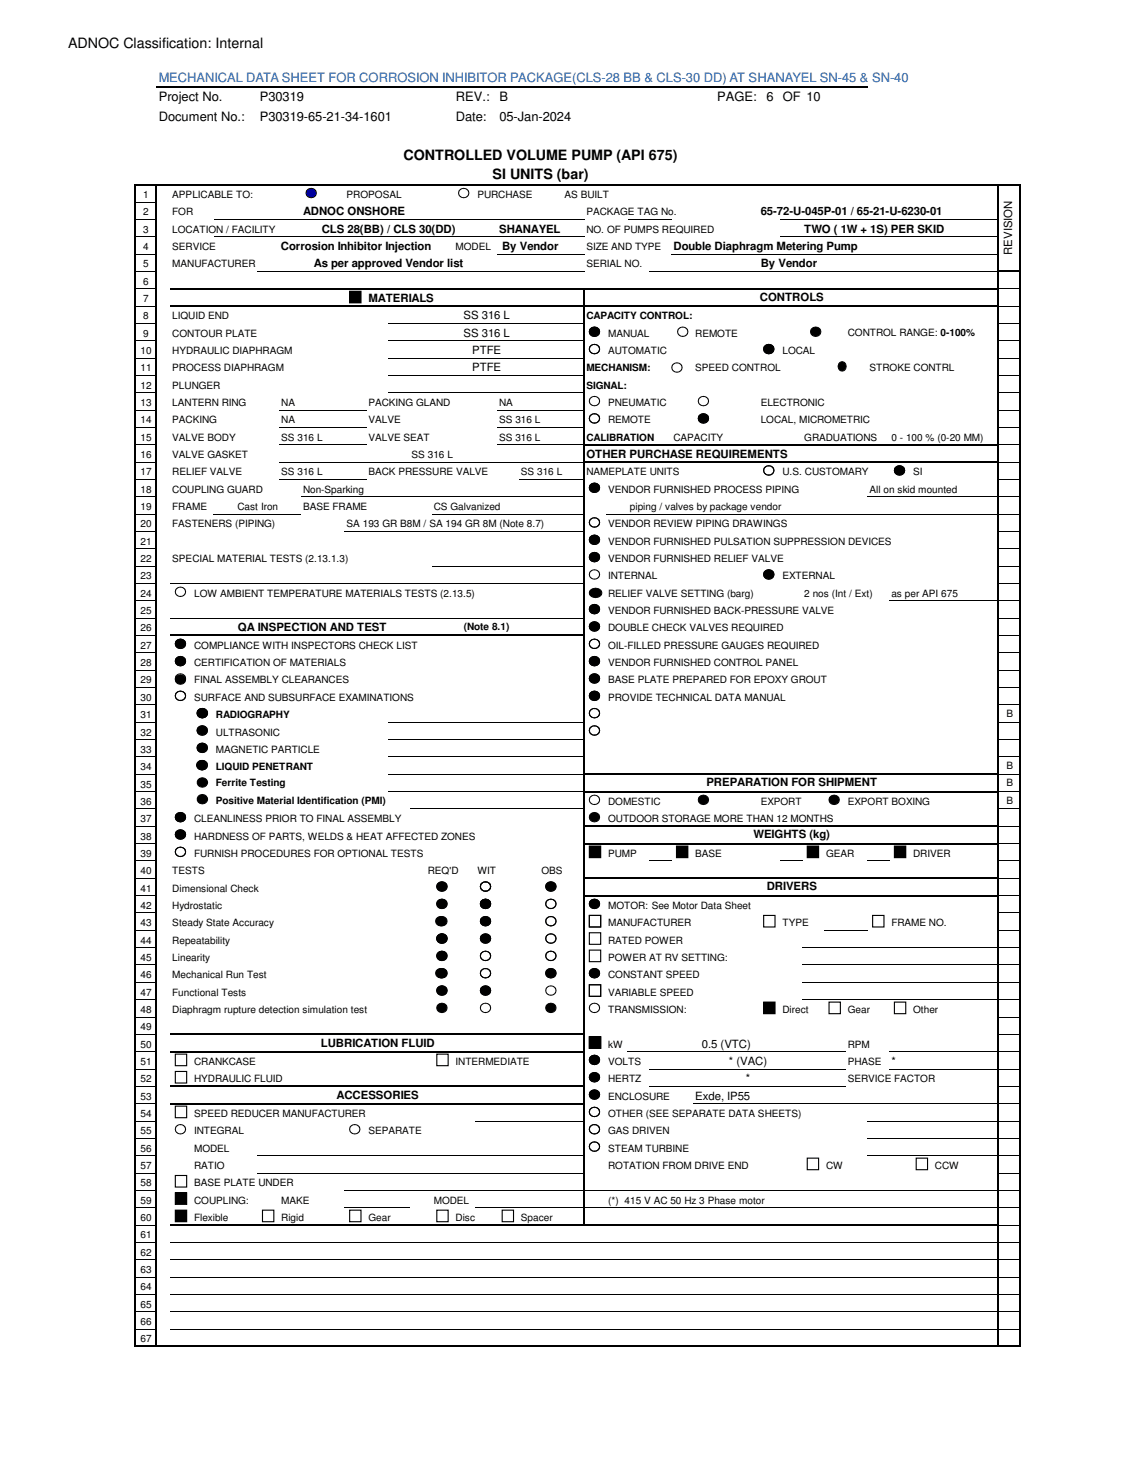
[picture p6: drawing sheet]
<svg xmlns="http://www.w3.org/2000/svg" width="216mm" height="279mm" viewBox="0 0 216 279" stroke-linecap="round" stroke-linejoin="round" font-family="sans-serif">
<g fill="none" stroke="#000" stroke-width=".19">
<path d="M25.7 38.5h3.9M25.7 41.8h3.9M25.7 45.1h3.9M25.7 48.4h3.9M25.7 51.7h3.9M25.7 55h3.9M25.7 58.3h3.9M40.7 41.8h70.6M40.7 45.1h70.6M49 51.7h62.3M94.6 48.4h16.7M119.5 41.8h8.3"/>
<path d="M123.7 51.7h66.2M127.8 48.4h62.1M148.5 41.8h41.4M148.5 45.1h41.4M190.2 55h3.9M190.2 58.3h3.9M25.7 61.6h3.9M25.7 64.9h3.9M25.7 68.2h3.9M25.7 71.5h3.9M25.7 74.8h3.9M25.7 78.1h3.9"/>
<path d="M53.1 78.1h16.7M73.9 61.6h37.2M73.9 64.9h37.2M73.9 68.2h37.2M73.9 71.5h37.2M73.9 74.8h37.2M94.6 78.1h16.5M190.2 61.6h3.9M190.2 64.9h3.9M190.2 68.2h3.9M190.2 71.5h3.9M190.2 74.8h3.9"/>
<path d="M190.2 78.1h3.9M25.7 81.4h3.9M25.7 84.7h3.9M25.7 88h3.9M25.7 91.3h3.9M25.7 94.6h3.9M25.7 97.9h3.9M40.7 97.9h16.6M53.1 81.4h16.7M53.1 84.7h16.7M53.1 88h58M53.1 91.3h16.7"/>
<path d="M57.3 94.6h53.8M82.2 97.9h28.9M94.6 81.4h16.5M94.6 84.7h16.5M98.8 91.3h12.3M115.4 97.9h74.5M165.1 94.6h24.8M190.2 81.4h3.9M190.2 84.7h3.9M190.2 88h3.9M190.2 91.3h3.9M190.2 94.6h3.9"/>
<path d="M190.2 97.9h3.9M25.7 101.2h3.9M25.7 104.5h3.9M25.7 107.8h3.9M25.7 111.1h3.9M25.7 114.4h3.9M25.7 117.8h3.9M32.4 111.1h78.7M32.4 117.8h78.7M65.6 101.2h45.5M82.2 107.8h28.9M169.3 114.4h20.6"/>
<path d="M190.2 101.2h3.9M190.2 104.5h3.9M190.2 107.8h3.9M190.2 111.1h3.9M190.2 114.4h3.9M190.2 117.8h3.9M25.7 121.1h3.9M25.7 124.4h3.9M25.7 127.7h3.9M25.7 131h3.9M25.7 134.3h3.9M25.7 137.6h3.9"/>
<path d="M73.9 137.6h37.2M190.2 121.1h3.9M190.2 124.4h3.9M190.2 127.7h3.9M190.2 131h3.9M190.2 134.3h3.9M190.2 137.6h3.9M25.7 140.9h3.9M25.7 144.2h3.9M25.7 147.5h3.9M25.7 150.8h3.9M25.7 154.1h3.9"/>
<path d="M25.7 157.4h3.9M73.9 140.9h37.2M73.9 144.2h37.2M73.9 147.5h37.2M73.9 150.8h37.2M78 154.1h33.1M190.2 140.9h3.9M190.2 144.2h3.9M190.2 147.5h3.9M190.2 150.8h3.9M190.2 154.1h3.9M190.2 157.4h3.9"/>
<path d="M25.7 160.7h3.9M25.7 164h3.9M25.7 167.3h3.9M25.7 170.6h3.9M25.7 173.9h3.9M25.7 177.2h3.9M123.7 164h4.1M148.5 164h4.2M156.8 177.2h8.4M165.1 164h4.2M190.2 160.7h3.9M190.2 164h3.9"/>
<path d="M190.2 167.3h3.9M190.2 170.6h3.9M190.2 173.9h3.9M190.2 177.2h3.9M25.7 180.5h3.9M25.7 183.8h3.9M25.7 187.1h3.9M25.7 190.4h3.9M25.7 193.7h3.9M25.7 197h3.9M152.7 180.5h37.2M152.7 183.8h37.2"/>
<path d="M152.7 187.1h37.2M152.7 190.4h37.2M190.2 180.5h3.9M190.2 183.8h3.9M190.2 187.1h3.9M190.2 190.4h3.9M190.2 193.7h3.9M190.2 197h3.9M25.7 200.3h3.9M25.7 203.6h3.9M25.7 206.9h3.9M25.7 210.2h3.9"/>
<path d="M25.7 213.5h3.9M25.7 216.8h3.9M90.5 213.5h20.6M119.5 200.3h41.5M123.7 203.6h37.3M123.7 206.9h37.3M132 210.2h57.9M165.1 213.5h24.8M165.1 216.8h24.8M169.3 200.3h20.6M169.3 203.6h20.6M190.2 200.3h3.9"/>
<path d="M190.2 203.6h3.9M190.2 206.9h3.9M190.2 210.2h3.9M190.2 213.5h3.9M190.2 216.8h3.9M25.7 220.1h3.9M25.7 223.4h3.9M25.7 226.7h3.9M25.7 230h3.9M25.7 233.3h3.9M25.7 236.6h3.9M25.7 239.9h3.9"/>
<path d="M32.4 236.6h157.5M32.4 239.9h157.5M49 220.1h62.1M49 223.4h62.1M65.6 226.7h45.5M65.6 230h12.5M90.5 230h20.6M111.3 226.7h78.6M111.3 230h78.6M165.1 220.1h24.8M190.2 220.1h3.9M190.2 223.4h3.9"/>
<path d="M190.2 226.7h3.9M190.2 230h3.9M190.2 233.3h3.9M190.2 236.6h3.9M190.2 239.9h3.9M25.7 243.2h3.9M25.7 246.5h3.9M25.7 249.8h3.9M25.7 253.1h3.9M32.4 243.2h157.5M32.4 246.5h157.5M32.4 249.8h157.5"/>
<path d="M32.4 253.1h157.5M190.2 243.2h3.9M190.2 246.5h3.9M190.2 249.8h3.9M190.2 253.1h3.9"/>
</g>
<g fill="none" stroke="#000" stroke-width=".25">
<path d="M29.8 16.6h135.4M25.6 35.1v221.4M25.7 35.2h168.6M29.8 35.3v221.2M190 35.3v221.2M194.2 35.3v221.2M32.4 55h157.8M32.4 58.3h157.8M111.2 55.1v178.3M190.2 51.7h4.1M111.3 84.7h78.9M111.3 88h78.9"/>
<path d="M32.4 121h78.9M111.3 147.4h78.9M111.3 150.7h78.9M111.3 157.4h78.9M111.3 160.7h78.9M111.3 167.3h78.9M111.3 170.6h78.9M32.4 197h78.9M32.4 200.3h78.9M32.4 206.9h78.9M32.4 210.2h78.9M32.4 233.3h157.8"/>
<path d="M25.7 256.4h168.6"/>
</g>
<g fill="#000">
<path d="M112.1 63.2a1.05 1.05 0 0 1 2.1 0 1.05 1.05 0 0 1-2.1 0zM112.3 63.2a.85 .85 0 0 0 1.7 0 .85 .85 0 0 0-1.7 0z"/>
<path d="M112.1 66.5a1.05 1.05 0 0 1 2.1 0 1.05 1.05 0 0 1-2.1 0zM112.3 66.5a.85 .85 0 0 0 1.7 0 .85 .85 0 0 0-1.7 0z"/>
<path d="M145.3 66.5a1.05 1.05 0 0 1 2.1 0 1.05 1.05 0 0 1-2.1 0zM145.5 66.5a.85 .85 0 0 0 1.7 0 .85 .85 0 0 0-1.7 0z"/>
<path d="M145.3 89.6a1.05 1.05 0 0 1 2.1 0 1.05 1.05 0 0 1-2.1 0zM145.5 89.6a.85 .85 0 0 0 1.7 0 .85 .85 0 0 0-1.7 0z"/>
<path d="M112.1 135.8a1.05 1.05 0 0 1 2.1 0 1.05 1.05 0 0 1-2.1 0zM112.3 135.8a.85 .85 0 0 0 1.7 0 .85 .85 0 0 0-1.7 0z"/>
<path d="M112.1 139.1a1.05 1.05 0 0 1 2.1 0 1.05 1.05 0 0 1-2.1 0zM112.3 139.1a.85 .85 0 0 0 1.7 0 .85 .85 0 0 0-1.7 0z"/>
<path d="M112.1 132.5a1.05 1.05 0 0 1 2.1 0 1.05 1.05 0 0 1-2.1 0zM112.3 132.5a.85 .85 0 0 0 1.7 0 .85 .85 0 0 0-1.7 0z"/>
<path d="M91.4 172.1a1.04 1.04 0 0 1 2 0 1.04 1.04 0 0 1-2 0zM91.6 172.2a.85 .85 0 0 0 1.7 0 .85 .85 0 0 0-1.7 0z"/>
<path d="M91.4 175.4a1.04 1.04 0 0 1 2 0 1.04 1.04 0 0 1-2 0zM91.6 175.5a.85 .85 0 0 0 1.7 0 .85 .85 0 0 0-1.7 0z"/>
<path d="M91.4 178.7a1.04 1.04 0 0 1 2 0 1.04 1.04 0 0 1-2 0zM91.6 178.8a.85 .85 0 0 0 1.7 0 .85 .85 0 0 0-1.7 0z"/>
<path d="M103.8 172.1a1.05 1.05 0 0 1 2.1 0 1.05 1.05 0 0 1-2.1 0zM104 172.2a.85 .85 0 0 0 1.7 0 .85 .85 0 0 0-1.7 0z"/>
<path d="M103.8 175.4a1.05 1.05 0 0 1 2.1 0 1.05 1.05 0 0 1-2.1 0zM104 175.5a.85 .85 0 0 0 1.7 0 .85 .85 0 0 0-1.7 0z"/>
<path d="M103.8 178.7a1.05 1.05 0 0 1 2.1 0 1.05 1.05 0 0 1-2.1 0zM104 178.8a.85 .85 0 0 0 1.7 0 .85 .85 0 0 0-1.7 0z"/>
<path d="M91.4 182a1.04 1.04 0 0 1 2 0 1.04 1.04 0 0 1-2 0zM91.6 182.1a.85 .85 0 0 0 1.7 0 .85 .85 0 0 0-1.7 0z"/>
<path d="M91.4 185.3a1.04 1.04 0 0 1 2 0 1.04 1.04 0 0 1-2 0zM91.6 185.4a.85 .85 0 0 0 1.7 0 .85 .85 0 0 0-1.7 0z"/>
<path d="M91.4 188.6a1.04 1.04 0 0 1 2 0 1.04 1.04 0 0 1-2 0zM91.6 188.7a.85 .85 0 0 0 1.7 0 .85 .85 0 0 0-1.7 0z"/>
<path d="M103.8 182a1.05 1.05 0 0 1 2.1 0 1.05 1.05 0 0 1-2.1 0zM104 182.1a.85 .85 0 0 0 1.7 0 .85 .85 0 0 0-1.7 0z"/>
<path d="M103.8 185.3a1.05 1.05 0 0 1 2.1 0 1.05 1.05 0 0 1-2.1 0zM104 185.4a.85 .85 0 0 0 1.7 0 .85 .85 0 0 0-1.7 0z"/>
<path d="M103.8 188.6a1.05 1.05 0 0 1 2.1 0 1.05 1.05 0 0 1-2.1 0zM104 188.7a.85 .85 0 0 0 1.7 0 .85 .85 0 0 0-1.7 0z"/>
</g>
<circle cx="92.4" cy="188.7" r=".94" fill="#000"/>
<circle cx="171.2" cy="89.6" r=".94" fill="#00f"/>
<g fill="#000">
<path d="M66.5 55.4h2.3v2.4h-2.3zM66.5 55.6l.2-.1v2.2l-.2-.1h2.2l-.1 .1v-2.2l.1 .1z"/>
<path d="M112.1 63.2a1.05 1.05 0 0 1 2.1 0 1.05 1.05 0 0 1-2.1 0zM112.3 63.2a.85 .85 0 0 0 1.7 0 .85 .85 0 0 0-1.7 0z"/>
<path d="M112.1 66.5a1.05 1.05 0 0 1 2.1 0 1.05 1.05 0 0 1-2.1 0zM112.3 66.5a.85 .85 0 0 0 1.7 0 .85 .85 0 0 0-1.7 0z"/>
<path d="M128.9 63.2a1.05 1.05 0 0 1 2.1 0 1.05 1.05 0 0 1-2.1 0zM129.1 63.2a.85 .85 0 0 0 1.7 0 .85 .85 0 0 0-1.7 0z"/>
<path d="M145.3 66.5a1.05 1.05 0 0 1 2.1 0 1.05 1.05 0 0 1-2.1 0zM145.5 66.5a.85 .85 0 0 0 1.7 0 .85 .85 0 0 0-1.7 0z"/>
<path d="M112.1 92.9a1.05 1.05 0 0 1 2.1 0 1.05 1.05 0 0 1-2.1 0zM112.3 92.9a.85 .85 0 0 0 1.7 0 .85 .85 0 0 0-1.7 0z"/>
<path d="M112.1 99.5a1.05 1.05 0 0 1 2.1 0 1.05 1.05 0 0 1-2.1 0zM112.3 99.5a.85 .85 0 0 0 1.7 0 .85 .85 0 0 0-1.7 0z"/>
<path d="M112.1 92.9a1.05 1.05 0 0 1 2.1 0 1.05 1.05 0 0 1-2.1 0zM112.3 92.9a.85 .85 0 0 0 1.7 0 .85 .85 0 0 0-1.7 0z"/>
<path d="M112.1 99.5a1.05 1.05 0 0 1 2.1 0 1.05 1.05 0 0 1-2.1 0zM112.3 99.5a.85 .85 0 0 0 1.7 0 .85 .85 0 0 0-1.7 0z"/>
<path d="M145.3 89.6a1.05 1.05 0 0 1 2.1 0 1.05 1.05 0 0 1-2.1 0zM145.5 89.6a.85 .85 0 0 0 1.7 0 .85 .85 0 0 0-1.7 0z"/>
<path d="M170.2 89.6a1.05 1.05 0 0 1 2.1 0 1.05 1.05 0 0 1-2.1 0zM170.4 89.6a.85 .85 0 0 0 1.7 0 .85 .85 0 0 0-1.7 0z"/>
<path d="M170.2 89.6a1.05 1.05 0 0 1 2.1 0 1.05 1.05 0 0 1-2.1 0zM170.4 89.6a.85 .85 0 0 0 1.7 0 .85 .85 0 0 0-1.7 0z"/>
<path d="M33.3 112.7a1.05 1.05 0 0 1 2.1 0 1.05 1.05 0 0 1-2.1 0zM33.5 112.7a.85 .85 0 0 0 1.7 0 .85 .85 0 0 0-1.7 0z"/>
<path d="M112.1 102.8a1.05 1.05 0 0 1 2.1 0 1.05 1.05 0 0 1-2.1 0zM112.3 102.8a.85 .85 0 0 0 1.7 0 .85 .85 0 0 0-1.7 0z"/>
<path d="M112.1 106.1a1.05 1.05 0 0 1 2.1 0 1.05 1.05 0 0 1-2.1 0zM112.3 106.1a.85 .85 0 0 0 1.7 0 .85 .85 0 0 0-1.7 0z"/>
<path d="M112.1 116a1.05 1.05 0 0 1 2.1 0 1.05 1.05 0 0 1-2.1 0zM112.3 116a.85 .85 0 0 0 1.7 0 .85 .85 0 0 0-1.7 0z"/>
<path d="M112.1 119.3a1.05 1.05 0 0 1 2.1 0 1.05 1.05 0 0 1-2.1 0zM112.3 119.3a.85 .85 0 0 0 1.7 0 .85 .85 0 0 0-1.7 0z"/>
<path d="M112.1 102.8a1.05 1.05 0 0 1 2.1 0 1.05 1.05 0 0 1-2.1 0zM112.3 102.8a.85 .85 0 0 0 1.7 0 .85 .85 0 0 0-1.7 0z"/>
<path d="M112.1 106.1a1.05 1.05 0 0 1 2.1 0 1.05 1.05 0 0 1-2.1 0zM112.3 106.1a.85 .85 0 0 0 1.7 0 .85 .85 0 0 0-1.7 0z"/>
<path d="M112.1 116a1.05 1.05 0 0 1 2.1 0 1.05 1.05 0 0 1-2.1 0zM112.3 116a.85 .85 0 0 0 1.7 0 .85 .85 0 0 0-1.7 0z"/>
<path d="M112.1 119.3a1.05 1.05 0 0 1 2.1 0 1.05 1.05 0 0 1-2.1 0zM112.3 119.3a.85 .85 0 0 0 1.7 0 .85 .85 0 0 0-1.7 0z"/>
<path d="M112.1 109.4a1.05 1.05 0 0 1 2.1 0 1.05 1.05 0 0 1-2.1 0zM112.3 109.4a.85 .85 0 0 0 1.7 0 .85 .85 0 0 0-1.7 0z"/>
<path d="M145.3 109.4a1.05 1.05 0 0 1 2.1 0 1.05 1.05 0 0 1-2.1 0zM145.5 109.4a.85 .85 0 0 0 1.7 0 .85 .85 0 0 0-1.7 0z"/>
<path d="M145.3 109.4a1.05 1.05 0 0 1 2.1 0 1.05 1.05 0 0 1-2.1 0zM145.5 109.4a.85 .85 0 0 0 1.7 0 .85 .85 0 0 0-1.7 0z"/>
<path d="M33.3 132.5a1.05 1.05 0 0 1 2.1 0 1.05 1.05 0 0 1-2.1 0zM33.5 132.5a.85 .85 0 0 0 1.7 0 .85 .85 0 0 0-1.7 0z"/>
<path d="M33.3 129.2a1.05 1.05 0 0 1 2.1 0 1.05 1.05 0 0 1-2.1 0zM33.5 129.2a.85 .85 0 0 0 1.7 0 .85 .85 0 0 0-1.7 0z"/>
<path d="M33.3 125.9a1.05 1.05 0 0 1 2.1 0 1.05 1.05 0 0 1-2.1 0zM33.5 125.9a.85 .85 0 0 0 1.7 0 .85 .85 0 0 0-1.7 0z"/>
<path d="M33.3 122.6a1.05 1.05 0 0 1 2.1 0 1.05 1.05 0 0 1-2.1 0zM33.5 122.6a.85 .85 0 0 0 1.7 0 .85 .85 0 0 0-1.7 0z"/>
<path d="M33.3 132.5a1.05 1.05 0 0 1 2.1 0 1.05 1.05 0 0 1-2.1 0zM33.5 132.5a.85 .85 0 0 0 1.7 0 .85 .85 0 0 0-1.7 0z"/>
<path d="M33.3 129.4a1.05 1.05 0 0 1 2.1 0 1.05 1.05 0 0 1-2.1 0zM33.5 129.4a.85 .85 0 0 0 1.7 0 .85 .85 0 0 0-1.7 0z"/>
<path d="M33.3 125.9a1.05 1.05 0 0 1 2.1 0 1.05 1.05 0 0 1-2.1 0zM33.5 125.9a.85 .85 0 0 0 1.7 0 .85 .85 0 0 0-1.7 0z"/>
<path d="M33.3 122.6a1.05 1.05 0 0 1 2.1 0 1.05 1.05 0 0 1-2.1 0zM33.5 122.6a.85 .85 0 0 0 1.7 0 .85 .85 0 0 0-1.7 0z"/>
<path d="M37.4 139.1a1.05 1.05 0 0 1 2.1 0 1.05 1.05 0 0 1-2.1 0zM37.6 139.1a.85 .85 0 0 0 1.7 0 .85 .85 0 0 0-1.7 0z"/>
<path d="M37.4 135.8a1.05 1.05 0 0 1 2.1 0 1.05 1.05 0 0 1-2.1 0zM37.6 135.8a.85 .85 0 0 0 1.7 0 .85 .85 0 0 0-1.7 0z"/>
<path d="M37.4 139.1a1.05 1.05 0 0 1 2.1 0 1.05 1.05 0 0 1-2.1 0zM37.6 139.1a.85 .85 0 0 0 1.7 0 .85 .85 0 0 0-1.7 0z"/>
<path d="M37.4 135.8a1.05 1.05 0 0 1 2.1 0 1.05 1.05 0 0 1-2.1 0zM37.6 135.8a.85 .85 0 0 0 1.7 0 .85 .85 0 0 0-1.7 0z"/>
<path d="M112.1 122.6a1.05 1.05 0 0 1 2.1 0 1.05 1.05 0 0 1-2.1 0zM112.3 122.6a.85 .85 0 0 0 1.7 0 .85 .85 0 0 0-1.7 0z"/>
<path d="M112.1 125.9a1.05 1.05 0 0 1 2.1 0 1.05 1.05 0 0 1-2.1 0zM112.3 125.9a.85 .85 0 0 0 1.7 0 .85 .85 0 0 0-1.7 0z"/>
<path d="M112.1 129.2a1.05 1.05 0 0 1 2.1 0 1.05 1.05 0 0 1-2.1 0zM112.3 129.2a.85 .85 0 0 0 1.7 0 .85 .85 0 0 0-1.7 0z"/>
<path d="M112.1 135.8a1.05 1.05 0 0 1 2.1 0 1.05 1.05 0 0 1-2.1 0zM112.3 135.8a.85 .85 0 0 0 1.7 0 .85 .85 0 0 0-1.7 0z"/>
<path d="M112.1 139.1a1.05 1.05 0 0 1 2.1 0 1.05 1.05 0 0 1-2.1 0zM112.3 139.1a.85 .85 0 0 0 1.7 0 .85 .85 0 0 0-1.7 0z"/>
<path d="M112.1 132.5a1.05 1.05 0 0 1 2.1 0 1.05 1.05 0 0 1-2.1 0zM112.3 132.5a.85 .85 0 0 0 1.7 0 .85 .85 0 0 0-1.7 0z"/>
<path d="M112.1 122.6a1.05 1.05 0 0 1 2.1 0 1.05 1.05 0 0 1-2.1 0zM112.3 122.6a.85 .85 0 0 0 1.7 0 .85 .85 0 0 0-1.7 0z"/>
<path d="M112.1 125.9a1.05 1.05 0 0 1 2.1 0 1.05 1.05 0 0 1-2.1 0zM112.3 125.9a.85 .85 0 0 0 1.7 0 .85 .85 0 0 0-1.7 0z"/>
<path d="M112.1 129.2a1.05 1.05 0 0 1 2.1 0 1.05 1.05 0 0 1-2.1 0zM112.3 129.2a.85 .85 0 0 0 1.7 0 .85 .85 0 0 0-1.7 0z"/>
<path d="M33.3 158.9a1.05 1.05 0 0 1 2.1 0 1.05 1.05 0 0 1-2.1 0zM33.5 159a.85 .85 0 0 0 1.7 0 .85 .85 0 0 0-1.7 0z"/>
<path d="M33.3 155.6a1.05 1.05 0 0 1 2.1 0 1.05 1.05 0 0 1-2.1 0zM33.5 155.7a.85 .85 0 0 0 1.7 0 .85 .85 0 0 0-1.7 0z"/>
<path d="M33.3 158.9a1.05 1.05 0 0 1 2.1 0 1.05 1.05 0 0 1-2.1 0zM33.5 159a.85 .85 0 0 0 1.7 0 .85 .85 0 0 0-1.7 0z"/>
<path d="M33.3 155.6a1.05 1.05 0 0 1 2.1 0 1.05 1.05 0 0 1-2.1 0zM33.5 155.7a.85 .85 0 0 0 1.7 0 .85 .85 0 0 0-1.7 0z"/>
<path d="M37.4 145.7a1.05 1.05 0 0 1 2.1 0 1.05 1.05 0 0 1-2.1 0zM37.6 145.7a.85 .85 0 0 0 1.7 0 .85 .85 0 0 0-1.7 0z"/>
<path d="M37.4 142.4a1.05 1.05 0 0 1 2.1 0 1.05 1.05 0 0 1-2.1 0zM37.6 142.4a.85 .85 0 0 0 1.7 0 .85 .85 0 0 0-1.7 0z"/>
<path d="M37.4 145.7a1.05 1.05 0 0 1 2.1 0 1.05 1.05 0 0 1-2.1 0zM37.6 145.7a.85 .85 0 0 0 1.7 0 .85 .85 0 0 0-1.7 0z"/>
<path d="M37.4 142.4a1.05 1.05 0 0 1 2.1 0 1.05 1.05 0 0 1-2.1 0zM37.6 142.4a.85 .85 0 0 0 1.7 0 .85 .85 0 0 0-1.7 0z"/>
<path d="M112.1 155.6a1.05 1.05 0 0 1 2.1 0 1.05 1.05 0 0 1-2.1 0zM112.3 155.7a.85 .85 0 0 0 1.7 0 .85 .85 0 0 0-1.7 0z"/>
<path d="M33.3 162.2a1.05 1.05 0 0 1 2.1 0 1.05 1.05 0 0 1-2.1 0zM33.5 162.3a.85 .85 0 0 0 1.7 0 .85 .85 0 0 0-1.7 0z"/>
<path d="M33.3 162.2a1.05 1.05 0 0 1 2.1 0 1.05 1.05 0 0 1-2.1 0zM33.5 162.3a.85 .85 0 0 0 1.7 0 .85 .85 0 0 0-1.7 0z"/>
<path d="M91.4 172.1a1.04 1.04 0 0 1 2 0 1.04 1.04 0 0 1-2 0zM91.6 172.2a.85 .85 0 0 0 1.7 0 .85 .85 0 0 0-1.7 0z"/>
<path d="M91.4 175.4a1.04 1.04 0 0 1 2 0 1.04 1.04 0 0 1-2 0zM91.6 175.5a.85 .85 0 0 0 1.7 0 .85 .85 0 0 0-1.7 0z"/>
<path d="M91.4 178.7a1.04 1.04 0 0 1 2 0 1.04 1.04 0 0 1-2 0zM91.6 178.8a.85 .85 0 0 0 1.7 0 .85 .85 0 0 0-1.7 0z"/>
<path d="M91.4 172.1a1.04 1.04 0 0 1 2 0 1.04 1.04 0 0 1-2 0zM91.6 172.2a.85 .85 0 0 0 1.7 0 .85 .85 0 0 0-1.7 0z"/>
<path d="M103.8 172.1a1.05 1.05 0 0 1 2.1 0 1.05 1.05 0 0 1-2.1 0zM104 172.2a.85 .85 0 0 0 1.7 0 .85 .85 0 0 0-1.7 0z"/>
<path d="M103.8 175.4a1.05 1.05 0 0 1 2.1 0 1.05 1.05 0 0 1-2.1 0zM104 175.5a.85 .85 0 0 0 1.7 0 .85 .85 0 0 0-1.7 0z"/>
<path d="M103.8 178.7a1.05 1.05 0 0 1 2.1 0 1.05 1.05 0 0 1-2.1 0zM104 178.8a.85 .85 0 0 0 1.7 0 .85 .85 0 0 0-1.7 0z"/>
<path d="M112.1 172.1a1.05 1.05 0 0 1 2.1 0 1.05 1.05 0 0 1-2.1 0zM112.3 172.2a.85 .85 0 0 0 1.7 0 .85 .85 0 0 0-1.7 0z"/>
<path d="M112.1 161h2.4v2.4h-2.4zM112.2 161.2l.1-.1v2.2l-.1-.1h2.1v.1v-2.2v.1z"/>
<path d="M112.1 174.2h2.4v2.5h-2.4zM112.2 174.5l.1-.2v2.2l-.1-.1h2.1v.1v-2.2v.2z"/>
<path d="M112.1 172.1a1.05 1.05 0 0 1 2.1 0 1.05 1.05 0 0 1-2.1 0zM112.3 172.2a.85 .85 0 0 0 1.7 0 .85 .85 0 0 0-1.7 0z"/>
<path d="M112.1 174.2h2.4v2.5h-2.4zM112.2 174.5l.1-.2v2.2l-.1-.1h2.1v.1v-2.2v.2z"/>
<path d="M128.7 161h2.4v2.4h-2.4zM128.8 161.2l.1-.1v2.2l-.1-.1h2.1v.1v-2.2v.1z"/>
<path d="M153.6 161h2.4v2.4h-2.4zM153.7 161.2l.1-.1v2.2l-.1-.1h2.1l-.1 .1v-2.2l.1 .1z"/>
<path d="M170.2 161h2.4v2.4h-2.4zM170.3 161.2l.1-.1v2.2l-.1-.1h2.1l-.1 .1v-2.2l.1 .1z"/>
<path d="M91.4 182a1.04 1.04 0 0 1 2 0 1.04 1.04 0 0 1-2 0zM91.6 182.1a.85 .85 0 0 0 1.7 0 .85 .85 0 0 0-1.7 0z"/>
<path d="M91.4 185.3a1.04 1.04 0 0 1 2 0 1.04 1.04 0 0 1-2 0zM91.6 185.4a.85 .85 0 0 0 1.7 0 .85 .85 0 0 0-1.7 0z"/>
<path d="M91.4 188.6a1.04 1.04 0 0 1 2 0 1.04 1.04 0 0 1-2 0zM91.6 188.7a.85 .85 0 0 0 1.7 0 .85 .85 0 0 0-1.7 0z"/>
<path d="M91.4 191.9a1.04 1.04 0 0 1 2 0 1.04 1.04 0 0 1-2 0zM91.6 192a.85 .85 0 0 0 1.7 0 .85 .85 0 0 0-1.7 0z"/>
<path d="M103.8 182a1.05 1.05 0 0 1 2.1 0 1.05 1.05 0 0 1-2.1 0zM104 182.1a.85 .85 0 0 0 1.7 0 .85 .85 0 0 0-1.7 0z"/>
<path d="M103.8 185.3a1.05 1.05 0 0 1 2.1 0 1.05 1.05 0 0 1-2.1 0zM104 185.4a.85 .85 0 0 0 1.7 0 .85 .85 0 0 0-1.7 0z"/>
<path d="M112.1 185.3a1.05 1.05 0 0 1 2.1 0 1.05 1.05 0 0 1-2.1 0zM112.3 185.4a.85 .85 0 0 0 1.7 0 .85 .85 0 0 0-1.7 0z"/>
<path d="M112.1 187.5h2.4v2.4h-2.4zM112.2 187.7l.1-.2v2.2h-.1h2.1v-2.2v.2z"/>
<path d="M112.1 197.4h2.4v2.4h-2.4zM112.2 197.6l.1-.2v2.2h-.1h2.1v-2.2v.2z"/>
<path d="M112.1 185.3a1.05 1.05 0 0 1 2.1 0 1.05 1.05 0 0 1-2.1 0zM112.3 185.4a.85 .85 0 0 0 1.7 0 .85 .85 0 0 0-1.7 0z"/>
<path d="M112.1 187.5h2.4v2.4h-2.4zM112.2 187.7l.1-.2v2.2h-.1h2.1v-2.2v.2z"/>
<path d="M112.1 197.4h2.4v2.4h-2.4zM112.2 197.6l.1-.2v2.2h-.1h2.1v-2.2v.2z"/>
<path d="M33.3 215.1a1.05 1.05 0 0 1 2.1 0 1.05 1.05 0 0 1-2.1 0zM33.5 215.1a.85 .85 0 0 0 1.7 0 .85 .85 0 0 0-1.7 0z"/>
<path d="M33.3 200.7h2.3v2.4h-2.3zM33.5 200.7v2.2h-.1h2.1h-.1v-2.2l.1 .2h-2.1z"/>
<path d="M33.3 204h2.3v2.4h-2.3zM33.4 204.2l.1-.2v2.2h-.1h2.1h-.1v-2.2l.1 .2z"/>
<path d="M33.3 210.6h2.3v2.4h-2.3zM33.4 210.8l.1-.1v2.2l-.1-.1h2.1l-.1 .1v-2.2l.1 .1z"/>
<path d="M66.5 215.1a1.04 1.04 0 0 1 2 0 1.04 1.04 0 0 1-2 0zM66.7 215.1a.85 .85 0 0 0 1.7 0 .85 .85 0 0 0-1.7 0z"/>
<path d="M83.1 200.7h2.3v2.4h-2.3zM83.3 200.7v2.2h-.2h2.2h-.1v-2.2l.1 .2h-2.2z"/>
<path d="M112.1 201.9a1.05 1.05 0 0 1 2.1 0 1.05 1.05 0 0 1-2.1 0zM112.3 201.9a.85 .85 0 0 0 1.7 0 .85 .85 0 0 0-1.7 0z"/>
<path d="M112.1 205.2a1.05 1.05 0 0 1 2.1 0 1.05 1.05 0 0 1-2.1 0zM112.3 205.2a.85 .85 0 0 0 1.7 0 .85 .85 0 0 0-1.7 0z"/>
<path d="M112.1 208.5a1.05 1.05 0 0 1 2.1 0 1.05 1.05 0 0 1-2.1 0zM112.3 208.5a.85 .85 0 0 0 1.7 0 .85 .85 0 0 0-1.7 0z"/>
<path d="M112.1 211.8a1.05 1.05 0 0 1 2.1 0 1.05 1.05 0 0 1-2.1 0zM112.3 211.8a.85 .85 0 0 0 1.7 0 .85 .85 0 0 0-1.7 0z"/>
<path d="M112.1 215.1a1.05 1.05 0 0 1 2.1 0 1.05 1.05 0 0 1-2.1 0zM112.3 215.1a.85 .85 0 0 0 1.7 0 .85 .85 0 0 0-1.7 0z"/>
<path d="M112.1 218.4a1.05 1.05 0 0 1 2.1 0 1.05 1.05 0 0 1-2.1 0zM112.3 218.4a.85 .85 0 0 0 1.7 0 .85 .85 0 0 0-1.7 0z"/>
<path d="M112.1 201.9a1.05 1.05 0 0 1 2.1 0 1.05 1.05 0 0 1-2.1 0zM112.3 201.9a.85 .85 0 0 0 1.7 0 .85 .85 0 0 0-1.7 0z"/>
<path d="M112.1 205.2a1.05 1.05 0 0 1 2.1 0 1.05 1.05 0 0 1-2.1 0zM112.3 205.2a.85 .85 0 0 0 1.7 0 .85 .85 0 0 0-1.7 0z"/>
<path d="M112.1 208.5a1.05 1.05 0 0 1 2.1 0 1.05 1.05 0 0 1-2.1 0zM112.3 208.5a.85 .85 0 0 0 1.7 0 .85 .85 0 0 0-1.7 0z"/>
<path d="M112.1 211.8a1.05 1.05 0 0 1 2.1 0 1.05 1.05 0 0 1-2.1 0zM112.3 211.8a.85 .85 0 0 0 1.7 0 .85 .85 0 0 0-1.7 0z"/>
<path d="M112.1 215.1a1.05 1.05 0 0 1 2.1 0 1.05 1.05 0 0 1-2.1 0zM112.3 215.1a.85 .85 0 0 0 1.7 0 .85 .85 0 0 0-1.7 0z"/>
<path d="M112.1 218.4a1.05 1.05 0 0 1 2.1 0 1.05 1.05 0 0 1-2.1 0zM112.3 218.4a.85 .85 0 0 0 1.7 0 .85 .85 0 0 0-1.7 0z"/>
<path d="M33.3 223.8h2.3v2.4h-2.3zM33.4 224l.1-.1v2.2l-.1-.1h2.1l-.1 .1v-2.2l.1 .1z"/>
<path d="M33.3 227.1h2.3v2.4h-2.3zM33.4 227.3l.1-.1v2.2l-.1-.1h2.1l-.1 .1v-2.2l.1 .1z"/>
<path d="M33.3 230.4h2.3v2.4h-2.3zM33.4 230.6l.1-.1v2.2l-.1-.1h2.1l-.1 .1v-2.2l.1 .1z"/>
</g>
<g fill="#000">
<path d="M66.5 55.5h2.2v2.2h-2.2z" fill-rule="evenodd"/>
<path d="M112.2 161.1h2.1v2.2h-2.1z" fill-rule="evenodd"/>
<path d="M128.8 161.1h2.1v2.2h-2.1z" fill-rule="evenodd"/>
<path d="M153.7 161.1h2.1v2.2h-2.1z" fill-rule="evenodd"/>
<path d="M170.3 161.1h2.1v2.2h-2.1z" fill-rule="evenodd"/>
<path d="M112.2 197.4h2.1v2.2h-2.1z" fill-rule="evenodd"/>
<path d="M33.4 227.2h2.1v2.2h-2.1z" fill-rule="evenodd"/>
<path d="M33.4 230.5h2.1v2.2h-2.1z" fill-rule="evenodd"/>
<circle cx="113.1" cy="63.2" r=".94"/>
<circle cx="146.3" cy="66.5" r=".94"/>
<circle cx="113.1" cy="92.9" r=".94"/>
<circle cx="171.2" cy="89.6" r=".94"/>
<circle cx="113.1" cy="106.1" r=".94"/>
<circle cx="113.1" cy="119.3" r=".94"/>
<circle cx="113.1" cy="116" r=".94"/>
<circle cx="113.1" cy="102.8" r=".94"/>
<circle cx="146.3" cy="109.4" r=".94"/>
<circle cx="34.3" cy="122.6" r=".94"/>
<circle cx="34.3" cy="125.9" r=".94"/>
<circle cx="34.3" cy="129.4" r=".94"/>
<circle cx="38.4" cy="139.1" r=".94"/>
<circle cx="113.1" cy="132.5" r=".94"/>
<circle cx="113.1" cy="125.9" r=".94"/>
<circle cx="113.1" cy="129.2" r=".94"/>
<circle cx="34.3" cy="159" r=".94"/>
<circle cx="34.3" cy="155.6" r=".94"/>
<circle cx="38.4" cy="142.4" r=".94"/>
<circle cx="113.1" cy="155.6" r=".94"/>
<circle cx="92.4" cy="178.8" r=".94"/>
<circle cx="92.4" cy="175.5" r=".94"/>
<circle cx="92.4" cy="172.2" r=".94"/>
<circle cx="113.1" cy="172.2" r=".94"/>
<circle cx="104.8" cy="185.4" r=".94"/>
<circle cx="113.1" cy="185.4" r=".94"/>
<circle cx="113.1" cy="201.9" r=".94"/>
<circle cx="113.1" cy="205.2" r=".94"/>
<circle cx="113.1" cy="208.5" r=".94"/>
</g>
<circle cx="84.1" cy="172.2" r=".94" fill="#00f"/>
<g fill="#000">
<path d="M82.8 175.4a1.05 1.05 0 0 1 2.1 0 1.05 1.05 0 0 1-2.1 0zM83 175.5a.85 .85 0 0 0 1.7 0 .85 .85 0 0 0-1.7 0z"/>
<path d="M83.1 172.1a1.04 1.04 0 0 1 2 0 1.04 1.04 0 0 1-2 0zM83.3 172.2a.85 .85 0 0 0 1.7 0 .85 .85 0 0 0-1.7 0z"/>
<path d="M83.1 178.7a1.04 1.04 0 0 1 2 0 1.04 1.04 0 0 1-2 0zM83.3 178.8a.85 .85 0 0 0 1.7 0 .85 .85 0 0 0-1.7 0z"/>
<path d="M83.1 172.1a1.04 1.04 0 0 1 2 0 1.04 1.04 0 0 1-2 0zM83.3 172.2a.85 .85 0 0 0 1.7 0 .85 .85 0 0 0-1.7 0z"/>
<path d="M83.1 178.7a1.04 1.04 0 0 1 2 0 1.04 1.04 0 0 1-2 0zM83.3 178.8a.85 .85 0 0 0 1.7 0 .85 .85 0 0 0-1.7 0z"/>
<path d="M83.1 175.4a1.04 1.04 0 0 1 2 0 1.04 1.04 0 0 1-2 0zM83.3 175.5a.85 .85 0 0 0 1.7 0 .85 .85 0 0 0-1.7 0z"/>
<path d="M83.1 178.7a1.04 1.04 0 0 1 2 0 1.04 1.04 0 0 1-2 0zM83.3 178.8a.85 .85 0 0 0 1.7 0 .85 .85 0 0 0-1.7 0z"/>
<path d="M91.4 168.8a1.04 1.04 0 0 1 2 0 1.04 1.04 0 0 1-2 0zM91.6 168.9a.85 .85 0 0 0 1.7 0 .85 .85 0 0 0-1.7 0z"/>
<path d="M91.4 168.8a1.04 1.04 0 0 1 2 0 1.04 1.04 0 0 1-2 0zM91.6 168.9a.85 .85 0 0 0 1.7 0 .85 .85 0 0 0-1.7 0z"/>
<path d="M91.4 168.8a1.04 1.04 0 0 1 2 0 1.04 1.04 0 0 1-2 0zM91.6 168.9a.85 .85 0 0 0 1.7 0 .85 .85 0 0 0-1.7 0z"/>
<path d="M103.8 168.8a1.05 1.05 0 0 1 2.1 0 1.05 1.05 0 0 1-2.1 0zM104 168.9a.85 .85 0 0 0 1.7 0 .85 .85 0 0 0-1.7 0z"/>
<path d="M103.8 168.8a1.05 1.05 0 0 1 2.1 0 1.05 1.05 0 0 1-2.1 0zM104 168.9a.85 .85 0 0 0 1.7 0 .85 .85 0 0 0-1.7 0z"/>
<path d="M82.8 185.3a1.05 1.05 0 0 1 2.1 0 1.05 1.05 0 0 1-2.1 0zM83 185.4a.85 .85 0 0 0 1.7 0 .85 .85 0 0 0-1.7 0z"/>
<path d="M83.1 182a1.04 1.04 0 0 1 2 0 1.04 1.04 0 0 1-2 0zM83.3 182.1a.85 .85 0 0 0 1.7 0 .85 .85 0 0 0-1.7 0z"/>
<path d="M83.1 185.3a1.04 1.04 0 0 1 2 0 1.04 1.04 0 0 1-2 0zM83.3 185.4a.85 .85 0 0 0 1.7 0 .85 .85 0 0 0-1.7 0z"/>
<path d="M83.1 188.6a1.04 1.04 0 0 1 2 0 1.04 1.04 0 0 1-2 0zM83.3 188.7a.85 .85 0 0 0 1.7 0 .85 .85 0 0 0-1.7 0z"/>
<path d="M83.1 182a1.04 1.04 0 0 1 2 0 1.04 1.04 0 0 1-2 0zM83.3 182.1a.85 .85 0 0 0 1.7 0 .85 .85 0 0 0-1.7 0z"/>
<path d="M83.1 185.3a1.04 1.04 0 0 1 2 0 1.04 1.04 0 0 1-2 0zM83.3 185.4a.85 .85 0 0 0 1.7 0 .85 .85 0 0 0-1.7 0z"/>
<path d="M83.1 188.6a1.04 1.04 0 0 1 2 0 1.04 1.04 0 0 1-2 0zM83.3 188.7a.85 .85 0 0 0 1.7 0 .85 .85 0 0 0-1.7 0z"/>
<path d="M83.1 191.9a1.04 1.04 0 0 1 2 0 1.04 1.04 0 0 1-2 0zM83.3 192a.85 .85 0 0 0 1.7 0 .85 .85 0 0 0-1.7 0z"/>
<path d="M103.8 191.9a1.05 1.05 0 0 1 2.1 0 1.05 1.05 0 0 1-2.1 0zM104 192a.85 .85 0 0 0 1.7 0 .85 .85 0 0 0-1.7 0z"/>
</g>
<g fill="#000">
<circle cx="83.9" cy="175.5" r=".94"/>
<circle cx="84.1" cy="175.5" r=".94"/>
<circle cx="84.1" cy="172.2" r=".94"/>
<circle cx="84.1" cy="178.8" r=".94"/>
<circle cx="104.8" cy="168.9" r=".94"/>
<circle cx="83.9" cy="185.4" r=".94"/>
<circle cx="84.1" cy="192" r=".94"/>
<circle cx="84.1" cy="188.7" r=".94"/>
<circle cx="84.1" cy="182.1" r=".94"/>
<circle cx="84.1" cy="185.4" r=".94"/>
<circle cx="104.8" cy="192" r=".94"/>
</g>
<circle cx="84.1" cy="168.9" r=".94" fill="#00f"/>
<g fill="#000">
<path d="M112.1 79.7a1.05 1.05 0 0 1 2.1 0 1.05 1.05 0 0 1-2.1 0zM112.3 79.7a.85 .85 0 0 0 1.7 0 .85 .85 0 0 0-1.7 0z"/>
<path d="M112.1 76.4a1.05 1.05 0 0 1 2.1 0 1.05 1.05 0 0 1-2.1 0zM112.3 76.4a.85 .85 0 0 0 1.7 0 .85 .85 0 0 0-1.7 0z"/>
<path d="M112.1 79.7a1.05 1.05 0 0 1 2.1 0 1.05 1.05 0 0 1-2.1 0zM112.3 79.7a.85 .85 0 0 0 1.7 0 .85 .85 0 0 0-1.7 0z"/>
<path d="M127.8 70a1.05 1.05 0 0 1 2.1 0 1.05 1.05 0 0 1-2.1 0zM128 70a.85 .85 0 0 0 1.7 0 .85 .85 0 0 0-1.7 0z"/>
<path d="M132.8 79.7a1.05 1.05 0 0 1 2.1 0 1.05 1.05 0 0 1-2.1 0zM133 79.7a.85 .85 0 0 0 1.7 0 .85 .85 0 0 0-1.7 0z"/>
<path d="M132.8 76.4a1.05 1.05 0 0 1 2.1 0 1.05 1.05 0 0 1-2.1 0zM133 76.4a.85 .85 0 0 0 1.7 0 .85 .85 0 0 0-1.7 0z"/>
<path d="M132.8 79.7a1.05 1.05 0 0 1 2.1 0 1.05 1.05 0 0 1-2.1 0zM133 79.7a.85 .85 0 0 0 1.7 0 .85 .85 0 0 0-1.7 0z"/>
<path d="M154.2 63.2a1.05 1.05 0 0 1 2.1 0 1.05 1.05 0 0 1-2.1 0zM154.4 63.2a.85 .85 0 0 0 1.7 0 .85 .85 0 0 0-1.7 0z"/>
<path d="M159.7 69.1a.9 .9 0 0 1 1.2-.1 .9 .9 0 0 1 .2 1.2 .89 .89 0 0 1-1.2 .5 .89 .89 0 0 1-.3-1.3zM159.9 69.2l-.2 .4 .2 .8 .3 .2 .4-.1 .4-.5-.2-.8-.4-.2z"/>
<path d="M112.3 112.4a1.05 1.05 0 0 0 .1 1.2 1.05 1.05 0 0 0 1.2 .3 .96 .96 0 0 0 1.1-1 .96 .96 0 0 0-1.1-.9 1.54 1.54 0 0 0-1.3 .4zM112.6 112.4l.6-.3 .6 .1 .5 .3 .2 .6-.3 .4-.4 .2h-.9l-.3-.2-.3-.4v-.3z"/>
<path d="M83.1 168.8a1.04 1.04 0 0 1 2 0 1.04 1.04 0 0 1-2 0zM83.3 168.9a.85 .85 0 0 0 1.7 0 .85 .85 0 0 0-1.7 0z"/>
<path d="M83.1 168.8a1.04 1.04 0 0 1 2 0 1.04 1.04 0 0 1-2 0zM83.3 168.9a.85 .85 0 0 0 1.7 0 .85 .85 0 0 0-1.7 0z"/>
<path d="M112.1 177.5h2.4v2.5h-2.4zM112.2 177.8l.1-.2v2.2l-.1-.1h2.1v.1v-2.2v.2z"/>
<path d="M145.3 174.2h2.4v2.5h-2.4zM145.5 174.3v2.2l-.1-.1h2.1l-.1 .1v-2.2l.1 .2h-2.1z"/>
<path d="M166 174.2h2.4v2.5h-2.4zM166.1 174.5l.1-.2v2.2l-.1-.1h2.2l-.1 .1v-2.2l.1 .2z"/>
<path d="M112.1 191.9a1.05 1.05 0 0 1 2.1 0 1.05 1.05 0 0 1-2.1 0zM112.3 192a.85 .85 0 0 0 1.7 0 .85 .85 0 0 0-1.7 0z"/>
<path d="M112.1 180.8h2.4v2.5h-2.4zM112.2 181.1l.1-.2v2.2l-.1-.1h2.1v.1v-2.2v.2z"/>
<path d="M145.3 190.8h2.4v2.4h-2.4zM145.5 190.8v2.2h-.1h2.1h-.1v-2.2l.1 .2h-2.1z"/>
<path d="M157.7 190.8h2.4v2.4h-2.4zM157.8 191l.1-.2v2.2h-.1h2.2h-.1v-2.2l.1 .2z"/>
<path d="M170.2 190.8h2.4v2.4h-2.4zM170.3 191l.1-.2v2.2h-.1h2.1h-.1v-2.2l.1 .2z"/>
<path d="M49.9 230.4h2.3v2.4h-2.3zM50 230.6l.1-.1v2.2l-.1-.1h2.1l-.1 .1v-2.2l.1 .1z"/>
<path d="M66.5 230.4h2.3v2.4h-2.3zM66.5 230.6l.2-.1v2.2l-.2-.1h2.2l-.1 .1v-2.2l.1 .1z"/>
<path d="M83.1 230.4h2.3v2.4h-2.3zM83.1 230.6l.2-.1v2.2l-.2-.1h2.2l-.1 .1v-2.2l.1 .1z"/>
<path d="M95.5 230.4h2.4v2.4h-2.4zM95.6 230.6l.1-.1v2.2l-.1-.1h2.1v.1v-2.2v.1z"/>
<path d="M153.6 220.5h2.4v2.4h-2.4zM153.7 220.7l.1-.1v2.2l-.1-.1h2.1l-.1 .1v-2.2l.1 .1z"/>
<path d="M174.3 220.5h2.4v2.4h-2.4zM174.4 220.7l.1-.1v2.2l-.1-.1h2.2l-.1 .1v-2.2l.1 .1z"/>
</g>
<g fill="#000">
<path d="M159.8 69.1a.84 .84 0 0 1 1.3 .3 .84 .84 0 0 1-.5 1.2 .85 .85 0 0 1-1-.4 .85 .85 0 0 1 .2-1.1z" fill-rule="evenodd"/>
<path d="M112.4 112.4a1.27 1.27 0 0 1 2.2 .5 1.23 1.23 0 0 1-1.2 .9 1.23 1.23 0 0 1-1.2-.9z" fill-rule="evenodd"/>
<path d="M145.4 190.8h2.1v2.2h-2.1z" fill-rule="evenodd"/>
<circle cx="133.9" cy="79.7" r=".94"/>
<circle cx="155.2" cy="63.2" r=".94"/>
<circle cx="84.1" cy="168.9" r=".94"/>
</g>
<circle cx="59.2" cy="36.8" r=".94" fill="#00f"/>
<g fill="#000">
<path d="M58.2 36.8a1.04 1.04 0 0 1 2 0 1.04 1.04 0 0 1-2 0zM58.4 36.8a.85 .85 0 0 0 1.7 0 .85 .85 0 0 0-1.7 0z"/>
<path d="M87.2 36.8a1.05 1.05 0 0 1 2.1 0 1.05 1.05 0 0 1-2.1 0zM87.4 36.8a.85 .85 0 0 0 1.7 0 .85 .85 0 0 0-1.7 0z"/>
<path d="M37.6 135.3a1.06 1.06 0 0 1 1.6-.3 1.06 1.06 0 0 1 0 1.6 1.06 1.06 0 0 1-1.6-.2l-.1-.3v-.5zM37.7 135.8a.84 .84 0 0 0 1.6 0 .84 .84 0 0 0-1.6 0z"/>
<path d="M37.3 145.7a1.05 1.05 0 0 1 2.1 0 1.05 1.05 0 0 1-2.1 0zM37.5 145.7a.85 .85 0 0 0 1.7 0 .85 .85 0 0 0-1.7 0z"/>
<path d="M37.6 148.5a1.06 1.06 0 0 1 1.6-.3 1.06 1.06 0 0 1 0 1.6 1.06 1.06 0 0 1-1.6-.2l-.1-.3v-.5zM37.7 149a.84 .84 0 0 0 1.6 0 .84 .84 0 0 0-1.6 0z"/>
<path d="M37.8 151.5a1.03 1.03 0 0 1 1.5 0 1.03 1.03 0 0 1-.2 1.5 1.02 1.02 0 0 1-1.4-.1 1.02 1.02 0 0 1 .1-1.4zM37.7 152.2a.84 .84 0 0 0 1.6 0 .84 .84 0 0 0-1.6 0z"/>
<path d="M112.1 152.3a1.05 1.05 0 0 1 2.1 0 1.05 1.05 0 0 1-2.1 0zM112.3 152.4a.85 .85 0 0 0 1.7 0 .85 .85 0 0 0-1.7 0z"/>
<path d="M132.8 152.3a1.05 1.05 0 0 1 2.1 0 1.05 1.05 0 0 1-2.1 0zM133 152.4a.85 .85 0 0 0 1.7 0 .85 .85 0 0 0-1.7 0z"/>
<path d="M157.7 152.3a1.05 1.05 0 0 1 2.1 0 1.05 1.05 0 0 1-2.1 0zM157.9 152.4a.85 .85 0 0 0 1.7 0 .85 .85 0 0 0-1.7 0z"/>
</g>
<g fill="#000">
<circle cx="38.5" cy="135.8" r=".94"/>
<circle cx="38.4" cy="145.7" r=".94"/>
<circle cx="38.5" cy="152.3" r=".94"/>
<circle cx="38.5" cy="149" r=".94"/>
<circle cx="133.9" cy="152.3" r=".94"/>
<circle cx="158.8" cy="152.3" r=".94"/>
</g>
<g font-size="2.7">
<text x="13" y="9.1">ADNOC Classification: Internal</text>
<text x="76.8" y="30.6">CONTROLLED VOLUME PUMP (API 675)</text>
<text x="93.8" y="34.1">SI UNITS (bar)</text>
</g>
<text font-size="2.5" fill="#1859a9" x="30.2" y="15.6">MECHANICAL DATA SHEET FOR CORROSION INHIBITOR PACKAGE(CLS-28 BB &amp; CLS-30 DD) AT SHANAYEL SN-45 &amp; SN-40</text>
<g font-size="2.5">
<text x="30.2" y="19.3">Project No.</text>
<text x="30.2" y="23">Document No.:</text>
<text x="49.4" y="19.3">P30319</text>
<text x="49.4" y="23">P30319-65-21-34-1601</text>
<text x="86.8" y="19.3">REV.:</text>
<text x="86.8" y="23">Date:</text>
<text x="95.1" y="19.3">B</text>
<text x="95.1" y="23">05-Jan-2024</text>
<text x="136.6" y="19.3">PAGE:</text>
<text x="145.9" y="19.3">6</text>
<text x="149.1" y="19.3">OF 10</text>
</g>
<g font-size="2.2">
<text x="57.7" y="41">ADNOC ONSHORE</text>
<text x="144.8" y="41">65-72-U-045P-01 / 65-21-U-6230-01</text>
<text x="53.5" y="47.6">Corrosion Inhibitor Injection</text>
<text x="61.3" y="44.3">CLS 28(BB) / CLS 30(DD)</text>
<text x="95" y="44.3">SHANAYEL</text>
<text x="95.6" y="47.6">By Vendor</text>
<text x="128.2" y="47.6">Double Diaphragm Metering Pump</text>
<text x="153.1" y="44.3">TWO ( 1W + 1S) PER SKID</text>
<text x="59.8" y="50.9">As per approved Vendor list</text>
<text x="144.8" y="50.9">By Vendor</text>
<text x="192.7" y="48.5" transform="rotate(-90 192.7 48.5)">REVISION</text>
<text x="70.1" y="57.4">MATERIALS</text>
<text x="144.7" y="57.3">CONTROLS</text>
<text x="88.3" y="60.8">SS 316 L</text>
<text x="88.3" y="64.1">SS 316 L</text>
<text x="89.9" y="67.4">PTFE</text>
<text x="89.9" y="70.7">PTFE</text>
<text x="111.6" y="87.2">OTHER PURCHASE REQUIREMENTS</text>
<text x="45.3" y="120.2">QA INSPECTION AND TEST</text>
<text x="134.5" y="149.8">PREPARATION FOR SHIPMENT</text>
<text x="143.5" y="159.7">WEIGHTS (kg)</text>
<text x="146" y="169.6">DRIVERS</text>
<text x="61.1" y="199.4">LUBRICATION FLUID</text>
<text x="133.6" y="199.5">0.5 (VTC)</text>
<text x="138.8" y="202.8">* (VAC)</text>
<text x="169.7" y="202.8">*</text>
<text x="64.1" y="209.3">ACCESSORIES</text>
<text x="132.4" y="209.4">Exde, IP55</text>
<text x="142" y="206.1">*</text>
</g>
<g font-size="1.9">
<text x="27.3" y="37.7">1</text>
<text x="27.3" y="41">2</text>
<text x="32.8" y="37.7">APPLICABLE TO:</text>
<text x="32.8" y="41">FOR</text>
<text x="66" y="37.7">PROPOSAL</text>
<text x="90.9" y="37.7">PURCHASE</text>
<text x="107.5" y="37.7">AS BUILT</text>
<text x="111.6" y="41">PACKAGE TAG No.</text>
<text x="27.3" y="44.3">3</text>
<text x="27.3" y="47.6">4</text>
<text x="32.8" y="44.3">LOCATION / FACILITY</text>
<text x="32.8" y="47.6">SERVICE</text>
<text x="86.7" y="47.6">MODEL</text>
<text x="111.6" y="44.3">NO. OF PUMPS REQUIRED</text>
<text x="111.6" y="47.6">SIZE AND TYPE</text>
<text x="27.3" y="50.9">5</text>
<text x="32.8" y="50.9">MANUFACTURER</text>
<text x="111.6" y="50.9">SERIAL NO.</text>
<text x="27.3" y="54.2">6</text>
<text x="27.3" y="57.5">7</text>
<text x="27.3" y="60.8">8</text>
<text x="27.3" y="64.1">9</text>
<text x="32.8" y="60.8">LIQUID END</text>
<text x="32.8" y="64.1">CONTOUR PLATE</text>
<text x="111.6" y="60.8">CAPACITY CONTROL:</text>
<text x="115.8" y="64.1">MANUAL</text>
<text x="132.4" y="64.1">REMOTE</text>
<text x="161.4" y="64">CONTROL RANGE: 0-100%</text>
<text x="26.8" y="67.4">10</text>
<text x="26.8" y="70.7">11</text>
<text x="32.8" y="67.4">HYDRAULIC DIAPHRAGM</text>
<text x="32.8" y="70.7">PROCESS DIAPHRAGM</text>
<text x="111.6" y="70.7">MECHANISM:</text>
<text x="115.8" y="67.4">AUTOMATIC</text>
<text x="132.4" y="70.7">SPEED CONTROL</text>
<text x="149" y="67.4">LOCAL</text>
<text x="165.6" y="70.7">STROKE CONTRL</text>
<text x="26.8" y="74">12</text>
<text x="26.8" y="77.3">13</text>
<text x="32.8" y="74">PLUNGER</text>
<text x="32.8" y="77.3">LANTERN RING</text>
<text x="53.6" y="77.3">NA</text>
<text x="70.1" y="77.3">PACKING GLAND</text>
<text x="95" y="77.3">NA</text>
<text x="111.6" y="74">SIGNAL:</text>
<text x="115.8" y="77.3">PNEUMATIC</text>
<text x="144.8" y="77.3">ELECTRONIC</text>
<text x="26.8" y="80.6">14</text>
<text x="26.8" y="83.9">15</text>
<text x="32.8" y="80.6">PACKING</text>
<text x="32.8" y="83.9">VALVE BODY</text>
<text x="53.6" y="80.6">NA</text>
<text x="53.6" y="83.9">SS 316 L</text>
<text x="70.1" y="80.6">VALVE</text>
<text x="70.1" y="83.9">VALVE SEAT</text>
<text x="95" y="80.6">SS 316 L</text>
<text x="95" y="83.9">SS 316 L</text>
<text x="111.6" y="83.9">CALIBRATION</text>
<text x="115.8" y="80.6">REMOTE</text>
<text x="128.2" y="83.9">CAPACITY</text>
<text x="144.8" y="80.6">LOCAL, MICROMETRIC</text>
<text x="153.1" y="83.9">GRADUATIONS</text>
<text x="169.7" y="83.9">0 - 100 % (0-20 MM)</text>
<text x="26.8" y="87.2">16</text>
<text x="32.8" y="87.2">VALVE GASKET</text>
<text x="78.4" y="87.2">SS 316 L</text>
<text x="26.8" y="90.6">17</text>
<text x="26.8" y="93.9">18</text>
<text x="32.8" y="90.6">RELIEF VALVE</text>
<text x="32.8" y="93.9">COUPLING GUARD</text>
<text x="53.6" y="90.6">SS 316 L</text>
<text x="57.7" y="93.9">Non-Sparking</text>
<text x="70.1" y="90.6">BACK PRESSURE VALVE</text>
<text x="99.2" y="90.6">SS 316 L</text>
<text x="111.6" y="90.6">NAMEPLATE UNITS</text>
<text x="115.8" y="93.9">VENDOR FURNISHED PROCESS PIPING</text>
<text x="149" y="90.6">U.S. CUSTOMARY</text>
<text x="165.6" y="93.9">All on skid mounted</text>
<text x="173.9" y="90.6">SI</text>
<text x="26.8" y="97.2">19</text>
<text x="26.8" y="100.5">20</text>
<text x="32.8" y="97.2">FRAME</text>
<text x="32.8" y="100.5">FASTENERS (PIPING)</text>
<text x="45.2" y="97.2">Cast Iron</text>
<text x="57.7" y="97.2">BASE FRAME</text>
<text x="66" y="100.5">SA 193 GR B8M / SA 194 GR 8M (Note 8.7)</text>
<text x="82.6" y="97.2">CS Galvanized</text>
<text x="115.8" y="100.5">VENDOR REVIEW PIPING DRAWINGS</text>
<text x="119.9" y="97.2">piping / valves by package vendor</text>
<text x="26.8" y="103.8">21</text>
<text x="26.8" y="107.1">22</text>
<text x="32.8" y="107.1">SPECIAL MATERIAL TESTS (2.13.1.3)</text>
<text x="115.8" y="103.8">VENDOR FURNISHED PULSATION SUPPRESSION DEVICES</text>
<text x="115.8" y="107.1">VENDOR FURNISHED RELIEF VALVE</text>
<text x="26.8" y="110.4">23</text>
<text x="26.8" y="113.7">24</text>
<text x="37" y="113.7">LOW AMBIENT TEMPERATURE MATERIALS TESTS (2.13.5)</text>
<text x="115.8" y="110.4">INTERNAL</text>
<text x="115.8" y="113.7">RELIEF VALVE SETTING (barg)</text>
<text x="149" y="110.4">EXTERNAL</text>
<text x="153.1" y="113.7">2 nos (Int / Ext)</text>
<text x="169.7" y="113.7">as per API 675</text>
<text x="26.8" y="117">25</text>
<text x="115.8" y="117">VENDOR FURNISHED BACK-PRESSURE VALVE</text>
<text x="26.8" y="120.3">26</text>
<text x="26.8" y="123.6">27</text>
<text x="37" y="123.6">COMPLIANCE WITH INSPECTORS CHECK LIST</text>
<text x="88.3" y="120.1">(Note 8.1)</text>
<text x="115.8" y="120.3">DOUBLE CHECK VALVES REQUIRED</text>
<text x="115.8" y="123.6">OIL-FILLED PRESSURE GAUGES REQUIRED</text>
<text x="26.8" y="126.9">28</text>
<text x="26.8" y="130.2">29</text>
<text x="37" y="126.9">CERTIFICATION OF MATERIALS</text>
<text x="37" y="130.2">FINAL ASSEMBLY CLEARANCES</text>
<text x="115.8" y="126.9">VENDOR FURNISHED CONTROL PANEL</text>
<text x="115.8" y="130.2">BASE PLATE PREPARED FOR EPOXY GROUT</text>
<text x="26.8" y="133.5">30</text>
<text x="26.8" y="136.8">31</text>
<text x="37" y="133.5">SURFACE AND SUBSURFACE EXAMINATIONS</text>
<text x="41.1" y="136.8">RADIOGRAPHY</text>
<text x="115.8" y="133.5">PROVIDE TECHNICAL DATA MANUAL</text>
<text x="191.6" y="136.5">B</text>
<text x="26.8" y="140.1">32</text>
<text x="26.8" y="143.4">33</text>
<text x="41.1" y="140.1">ULTRASONIC</text>
<text x="41.1" y="143.4">MAGNETIC PARTICLE</text>
<text x="26.8" y="146.7">34</text>
<text x="26.8" y="150">35</text>
<text x="41.1" y="146.7">LIQUID PENETRANT</text>
<text x="41.1" y="149.8">Ferrite Testing</text>
<text x="191.6" y="146.4">B</text>
<text x="191.6" y="149.7">B</text>
<text x="26.8" y="153.3">36</text>
<text x="41.1" y="153.1">Positive Material Identification (PMI)</text>
<text x="115.8" y="153.3">DOMESTIC</text>
<text x="144.8" y="153.3">EXPORT</text>
<text x="161.4" y="153.3">EXPORT BOXING</text>
<text x="191.6" y="153">B</text>
<text x="26.8" y="156.6">37</text>
<text x="26.8" y="159.9">38</text>
<text x="37" y="156.6">CLEANLINESS PRIOR TO FINAL ASSEMBLY</text>
<text x="37" y="159.9">HARDNESS OF PARTS, WELDS &amp; HEAT AFFECTED ZONES</text>
<text x="115.8" y="156.6">OUTDOOR STORAGE MORE THAN 12 MONTHS</text>
<text x="26.8" y="163.2">39</text>
<text x="26.8" y="166.5">40</text>
<text x="32.8" y="166.5">TESTS</text>
<text x="37" y="163.2">FURNISH PROCEDURES FOR OPTIONAL TESTS</text>
<text x="81.5" y="166.5">REQ'D</text>
<text x="90.9" y="166.5">WIT</text>
<text x="103.1" y="166.5">OBS</text>
<text x="115.8" y="163.2">PUMP</text>
<text x="132.4" y="163.2">BASE</text>
<text x="157.3" y="163.2">GEAR</text>
<text x="173.9" y="163.2">DRIVER</text>
<text x="26.8" y="169.8">41</text>
<text x="26.8" y="173.1">42</text>
<text x="32.8" y="169.8">Dimensional Check</text>
<text x="32.8" y="173.1">Hydrostatic</text>
<text x="115.8" y="173.1">MOTOR: See Motor Data Sheet</text>
<text x="26.8" y="176.4">43</text>
<text x="26.8" y="179.7">44</text>
<text x="32.8" y="176.4">Steady State Accuracy</text>
<text x="32.8" y="179.7">Repeatability</text>
<text x="115.8" y="176.4">MANUFACTURER</text>
<text x="115.8" y="179.7">RATED POWER</text>
<text x="149" y="176.4">TYPE</text>
<text x="169.7" y="176.4">FRAME NO.</text>
<text x="26.8" y="183">45</text>
<text x="32.8" y="183">Linearity</text>
<text x="115.8" y="183">POWER AT RV SETTING:</text>
<text x="26.8" y="186.3">46</text>
<text x="26.8" y="189.6">47</text>
<text x="32.8" y="186.3">Mechanical Run Test</text>
<text x="32.8" y="189.6">Functional Tests</text>
<text x="115.8" y="186.3">CONSTANT SPEED</text>
<text x="115.8" y="189.6">VARIABLE SPEED</text>
<text x="26.8" y="192.9">48</text>
<text x="26.8" y="196.2">49</text>
<text x="32.8" y="192.9">Diaphragm rupture detection simulation test</text>
<text x="115.8" y="192.9">TRANSMISSION:</text>
<text x="149" y="192.9">Direct</text>
<text x="161.4" y="192.9">Gear</text>
<text x="173.9" y="192.9">Other</text>
<text x="26.8" y="202.8">51</text>
<text x="26.8" y="199.5">50</text>
<text x="37" y="202.8">CRANKCASE</text>
<text x="86.7" y="202.8">INTERMEDIATE</text>
<text x="115.8" y="202.8">VOLTS</text>
<text x="115.8" y="199.5">kW</text>
<text x="161.4" y="199.5">RPM</text>
<text x="161.4" y="202.8">PHASE</text>
<text x="26.8" y="209.4">53</text>
<text x="26.8" y="206.1">52</text>
<text x="37" y="206.1">HYDRAULIC FLUID</text>
<text x="115.8" y="206.1">HERTZ</text>
<text x="115.8" y="209.4">ENCLOSURE</text>
<text x="161.4" y="206.1">SERVICE FACTOR</text>
<text x="26.8" y="212.7">54</text>
<text x="37" y="212.7">SPEED REDUCER MANUFACTURER</text>
<text x="115.8" y="212.7">OTHER (SEE SEPARATE DATA SHEETS)</text>
<text x="26.8" y="216">55</text>
<text x="26.8" y="219.3">56</text>
<text x="37" y="216">INTEGRAL</text>
<text x="37" y="219.3">MODEL</text>
<text x="70.1" y="216">SEPARATE</text>
<text x="115.8" y="216">GAS DRIVEN</text>
<text x="115.8" y="219.3">STEAM TURBINE</text>
<text x="26.8" y="222.6">57</text>
<text x="26.8" y="225.9">58</text>
<text x="37" y="222.6">RATIO</text>
<text x="37" y="225.9">BASE PLATE UNDER</text>
<text x="115.8" y="222.6">ROTATION FROM DRIVE END</text>
<text x="157.3" y="222.6">CW</text>
<text x="178" y="222.6">CCW</text>
<text x="26.8" y="229.2">59</text>
<text x="26.8" y="232.5">60</text>
<text x="37" y="229.2">COUPLING:</text>
<text x="37" y="232.5">Flexible</text>
<text x="53.6" y="229.2">MAKE</text>
<text x="53.6" y="232.5">Rigid</text>
<text x="70.1" y="232.5">Gear</text>
<text x="82.6" y="229.2">MODEL</text>
<text x="86.7" y="232.5">Disc</text>
<text x="99.2" y="232.5">Spacer</text>
<text x="115.8" y="229.2">(*) 415 V AC 50 Hz 3 Phase motor</text>
<text x="26.8" y="235.8">61</text>
<text x="26.8" y="239.1">62</text>
<text x="26.8" y="242.4">63</text>
<text x="26.8" y="245.7">64</text>
<text x="26.8" y="249">65</text>
<text x="26.8" y="252.3">66</text>
<text x="26.8" y="255.7">67</text>
</g>
</svg>
